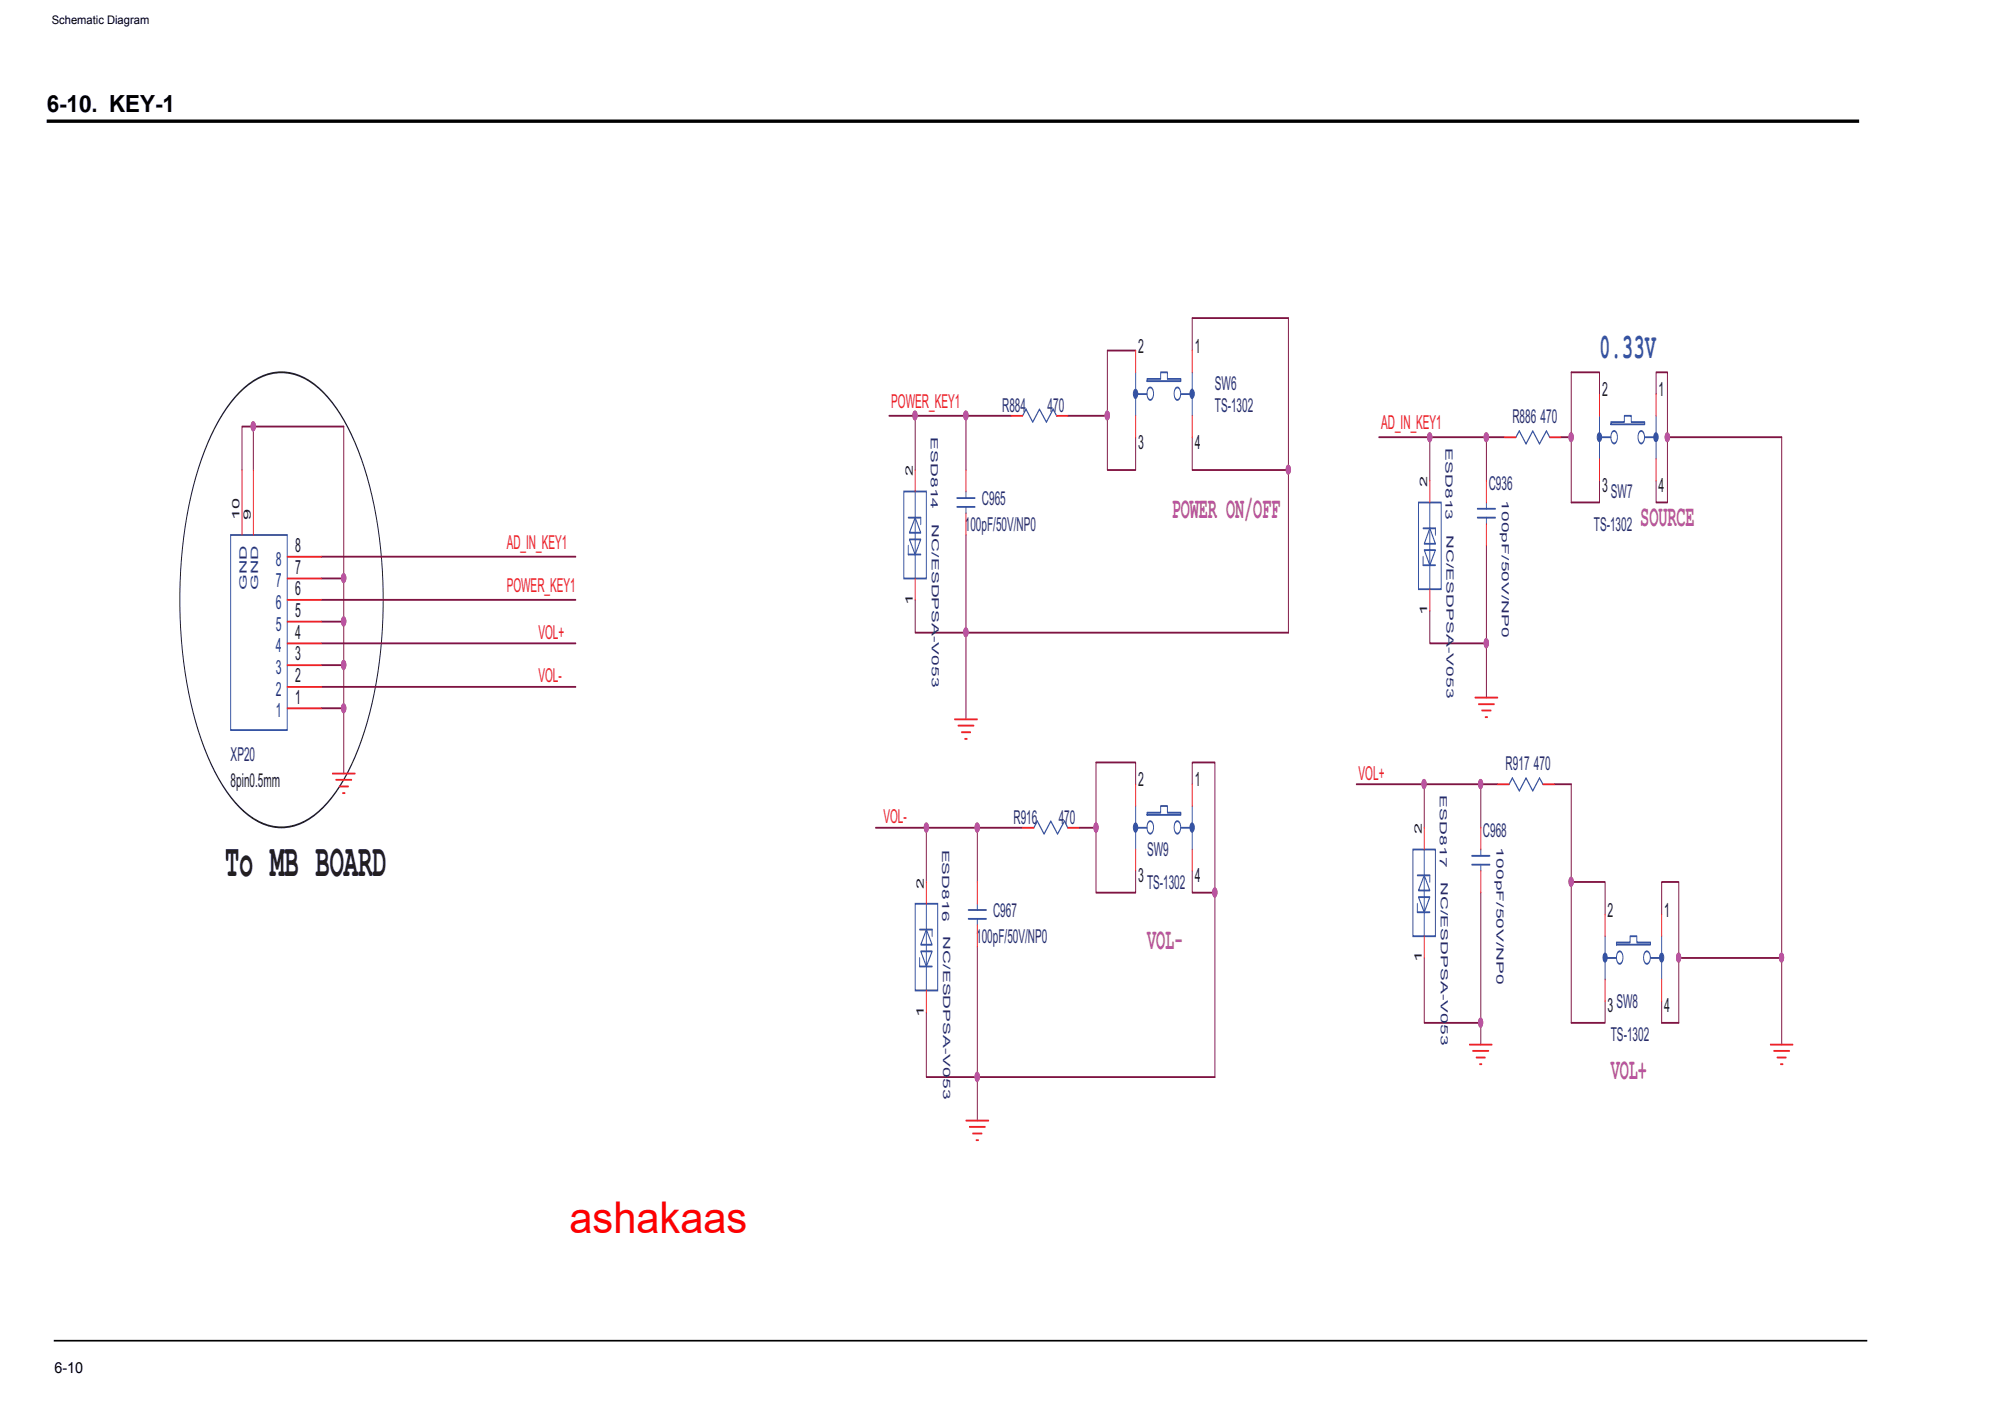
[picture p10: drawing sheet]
<svg xmlns="http://www.w3.org/2000/svg" width="420mm" height="297mm" viewBox="0 0 420 297" stroke-linecap="round" stroke-linejoin="round" font-family="sans-serif">
<path d="M50.7 81.8a11 11 0 0 1 12.6-2.8 20.4 20.4 0 0 1 8.7 9 67.8 67.8 0 0 1 7.6 25.1 97.3 97.3 0 0 1-3.7 41.8 37.3 37.3 0 0 1-8.6 14.8 11 11 0 0 1-12.6 2.8 20.4 20.4 0 0 1-8.7-9 68.1 68.1 0 0 1-7.5-25.1 97.6 97.6 0 0 1 3.6-41.8 37.1 37.1 0 0 1 8.6-14.8z" fill="none" stroke="#231f20" stroke-width=".28"/>
<path d="M250 66.7h20.1v31.8M202.5 87.2v11.3M311.6 91.6h3.8M202.5 112.1v20.5M67.4 134.9h53.3" fill="none" stroke="#7f1442" stroke-width=".28"/>
<path d="M269.9 97.7l.2-.1a.99 .99 0 0 1 0 1.7 1.08 1.08 0 0 1-.2-1.6z" fill-rule="evenodd" fill="#ba54a0"/>
<path d="M269.9 97.7l.2-.1a.99 .99 0 0 1 0 1.7 1.08 1.08 0 0 1-.2-1.6z" fill="none" stroke="#ba54a0" stroke-width=".28"/>
<path d="M202.5 87.2h-10.6v11.3M270.1 132.6h-67.6v18.2" fill="none" stroke="#7f1442" stroke-width=".28"/>
<path d="M191.6 86.3l.2-.1a1.04 1.04 0 0 1 0 1.7 1.08 1.08 0 0 1-.2-1.6z" fill-rule="evenodd" fill="#ba54a0"/>
<path d="M191.6 86.3l.2-.1a1.04 1.04 0 0 1 0 1.7 1.08 1.08 0 0 1-.2-1.6z" fill="none" stroke="#ba54a0" stroke-width=".28"/>
<path d="M202.3 86.3l.2-.1a.99 .99 0 0 1 0 1.7 1.08 1.08 0 0 1-.2-1.6z" fill-rule="evenodd" fill="#ba54a0"/>
<path d="M202.3 86.3l.2-.1a.99 .99 0 0 1 0 1.7 1.08 1.08 0 0 1-.2-1.6z" fill="none" stroke="#ba54a0" stroke-width=".28"/>
<path d="M191.9 125.7v6.9h10.6" fill="none" stroke="#7f1442" stroke-width=".28"/>
<path d="M202.3 131.8l.2-.1a.99 .99 0 0 1 0 1.7 1.08 1.08 0 0 1-.2-1.6z" fill-rule="evenodd" fill="#ba54a0"/>
<path d="M202.3 131.8l.2-.1a.99 .99 0 0 1 0 1.7 1.08 1.08 0 0 1-.2-1.6z" fill="none" stroke="#ba54a0" stroke-width=".28"/>
<path d="M311.6 91.6h-11.8v9.2" fill="none" stroke="#7f1442" stroke-width=".28"/>
<path d="M299.6 90.9l.1-.1a.99 .99 0 0 1 0 1.7 1.08 1.08 0 0 1-.1-1.6z" fill-rule="evenodd" fill="#ba54a0"/>
<path d="M299.6 90.9l.1-.1a.99 .99 0 0 1 0 1.7 1.08 1.08 0 0 1-.1-1.6z" fill="none" stroke="#ba54a0" stroke-width=".28"/>
<path d="M311.4 90.9l.2-.1a.99 .99 0 0 1 0 1.7 1.08 1.08 0 0 1-.2-1.6z" fill-rule="evenodd" fill="#ba54a0"/>
<path d="M311.4 90.9l.2-.1a.99 .99 0 0 1 0 1.7 1.08 1.08 0 0 1-.2-1.6z" fill="none" stroke="#ba54a0" stroke-width=".28"/>
<path d="M299.8 128.1v6.8h11.8" fill="none" stroke="#7f1442" stroke-width=".28"/>
<path d="M311.4 134l.2-.1a1.06 1.06 0 0 1 0 1.8 1.18 1.18 0 0 1-.2-1.7z" fill-rule="evenodd" fill="#ba54a0"/>
<path d="M311.4 134l.2-.1a1.06 1.06 0 0 1 0 1.8 1.18 1.18 0 0 1-.2-1.7z" fill="none" stroke="#ba54a0" stroke-width=".28"/>
<path d="M202.5 87.2h9.5M289.1 91.6h10.7M373.6 91.6v109.2M67.4 116.7h53.3M67.4 125.7h53.3M311.6 134.9v11.3" fill="none" stroke="#7f1442" stroke-width=".28"/>
<path d="M373.3 199.9h.2a1.04 1.04 0 0 1 0 1.7 1.08 1.08 0 0 1-.2-1.7z" fill-rule="evenodd" fill="#ba54a0"/>
<path d="M373.3 199.9h.2a1.04 1.04 0 0 1 0 1.7 1.08 1.08 0 0 1-.2-1.7z" fill="none" stroke="#ba54a0" stroke-width=".28"/>
<path d="M349.6 91.6h24" fill="none" stroke="#7f1442" stroke-width=".28"/>
<path d="M349.4 90.9l.2-.1a.99 .99 0 0 1 0 1.7 1.08 1.08 0 0 1-.2-1.6z" fill-rule="evenodd" fill="#ba54a0"/>
<path d="M349.4 90.9l.2-.1a.99 .99 0 0 1 0 1.7 1.08 1.08 0 0 1-.2-1.6z" fill="none" stroke="#ba54a0" stroke-width=".28"/>
<path d="M352 200.8h21.6v18.2" fill="none" stroke="#7f1442" stroke-width=".28"/>
<path d="M351.7 199.9h.2a1.04 1.04 0 0 1 0 1.7 1.08 1.08 0 0 1-.2-1.7z" fill-rule="evenodd" fill="#ba54a0"/>
<path d="M351.7 199.9h.2a1.04 1.04 0 0 1 0 1.7 1.08 1.08 0 0 1-.2-1.7z" fill="none" stroke="#ba54a0" stroke-width=".28"/>
<path d="M232.2 73.5v13.7h-8.3M311.6 91.6v9.2M311.6 114.4v20.5" fill="none" stroke="#7f1442" stroke-width=".28"/>
<path d="M232 86.3l.1-.1a.99 .99 0 0 1 0 1.7 1.08 1.08 0 0 1-.1-1.6z" fill-rule="evenodd" fill="#ba54a0"/>
<path d="M232 86.3l.1-.1a.99 .99 0 0 1 0 1.7 1.08 1.08 0 0 1-.1-1.6z" fill="none" stroke="#ba54a0" stroke-width=".28"/>
<path d="M250 66.7v6.8M327.3 91.6h2.1" fill="none" stroke="#7f1442" stroke-width=".28"/>
<path d="M329.2 90.9l.2-.1a.99 .99 0 0 1 0 1.7 1.08 1.08 0 0 1-.2-1.6z" fill-rule="evenodd" fill="#ba54a0"/>
<path d="M329.2 90.9l.2-.1a.99 .99 0 0 1 0 1.7 1.08 1.08 0 0 1-.2-1.6z" fill="none" stroke="#ba54a0" stroke-width=".28"/>
<path d="M232.2 73.5h5.9M186.4 87.2h5.5M232.2 87.2v11.3h5.9v-6.9M250 91.6v6.9h20.1v34.1M335.4 82.6v-4.6h-6v27.3h6v-4.5M347.2 82.6v-4.6h2.4v27.3h-2.4v-4.5M67.4 144h53.3M204.9 198.5v27.3h-10.7v-13.6M336.5 191.7v-6.8h-7.1v29.5h7.1v-4.5M348.4 191.7v-6.8h3.6v29.5h-3.6v-4.5" fill="none" stroke="#7f1442" stroke-width=".28"/>
<path d="M204.7 224.9h.2a1.06 1.06 0 0 1 0 1.7 1.18 1.18 0 0 1-.2-1.7z" fill-rule="evenodd" fill="#ba54a0"/>
<path d="M204.7 224.9h.2a1.06 1.06 0 0 1 0 1.7 1.18 1.18 0 0 1-.2-1.7z" fill="none" stroke="#ba54a0" stroke-width=".28"/>
<path d="M194.2 173.5h10.7M204.9 225.8v9.1" fill="none" stroke="#7f1442" stroke-width=".28"/>
<path d="M194 172.7l.2-.1a1.11 1.11 0 0 1 0 1.8 1.19 1.19 0 0 1-.2-1.7z" fill-rule="evenodd" fill="#ba54a0"/>
<path d="M194 172.7l.2-.1a1.11 1.11 0 0 1 0 1.8 1.19 1.19 0 0 1-.2-1.7z" fill="none" stroke="#ba54a0" stroke-width=".28"/>
<path d="M204.7 172.7l.2-.1a1.06 1.06 0 0 1 0 1.8 1.18 1.18 0 0 1-.2-1.7z" fill-rule="evenodd" fill="#ba54a0"/>
<path d="M204.7 172.7l.2-.1a1.06 1.06 0 0 1 0 1.8 1.18 1.18 0 0 1-.2-1.7z" fill="none" stroke="#ba54a0" stroke-width=".28"/>
<path d="M229.8 159.8v13.7h-3.6M194.2 173.5v11.4M214.4 173.5h-9.5v11.4" fill="none" stroke="#7f1442" stroke-width=".28"/>
<path d="M229.6 172.7l.2-.1a1.11 1.11 0 0 1 0 1.8 1.19 1.19 0 0 1-.2-1.7z" fill-rule="evenodd" fill="#ba54a0"/>
<path d="M229.6 172.7l.2-.1a1.11 1.11 0 0 1 0 1.8 1.19 1.19 0 0 1-.2-1.7z" fill="none" stroke="#ba54a0" stroke-width=".28"/>
<path d="M229.8 159.8h8.3v4.6M229.8 173.5v13.6h8.3v-4.5M250 164.4v-4.6h4.7v27.3" fill="none" stroke="#7f1442" stroke-width=".28"/>
<path d="M254.5 186.3l.2-.1a1.06 1.06 0 0 1 0 1.8 1.18 1.18 0 0 1-.2-1.7z" fill-rule="evenodd" fill="#ba54a0"/>
<path d="M254.5 186.3l.2-.1a1.06 1.06 0 0 1 0 1.8 1.18 1.18 0 0 1-.2-1.7z" fill="none" stroke="#ba54a0" stroke-width=".28"/>
<path d="M183.6 173.5h10.6M325.9 164.4h3.5v20.5M250 182.6v4.5h4.7v38.7h-49.8" fill="none" stroke="#7f1442" stroke-width=".28"/>
<path d="M329.2 184h.2a1.06 1.06 0 0 1 0 1.7 1.18 1.18 0 0 1-.2-1.7z" fill-rule="evenodd" fill="#ba54a0"/>
<path d="M329.2 184h.2a1.06 1.06 0 0 1 0 1.7 1.18 1.18 0 0 1-.2-1.7z" fill="none" stroke="#ba54a0" stroke-width=".28"/>
<path d="M284.4 164.4h14.2M310.5 164.4v9.1" fill="none" stroke="#7f1442" stroke-width=".28"/>
<path d="M310.2 163.5h.2a1.11 1.11 0 0 1 0 1.7 1.19 1.19 0 0 1-.2-1.7z" fill-rule="evenodd" fill="#ba54a0"/>
<path d="M310.2 163.5h.2a1.11 1.11 0 0 1 0 1.7 1.19 1.19 0 0 1-.2-1.7z" fill="none" stroke="#ba54a0" stroke-width=".28"/>
<path d="M298.6 164.4v9.1M310.5 164.4h3.5" fill="none" stroke="#7f1442" stroke-width=".28"/>
<path d="M298.4 163.5h.2a1.11 1.11 0 0 1 0 1.7 1.19 1.19 0 0 1-.2-1.7z" fill-rule="evenodd" fill="#ba54a0"/>
<path d="M298.4 163.5h.2a1.11 1.11 0 0 1 0 1.7 1.19 1.19 0 0 1-.2-1.7z" fill="none" stroke="#ba54a0" stroke-width=".28"/>
<path d="M298.6 164.4h11.9M310.5 187.1v31.9" fill="none" stroke="#7f1442" stroke-width=".28"/>
<path d="M310.2 213.6l.2-.1a1.11 1.11 0 0 1 0 1.8 1.19 1.19 0 0 1-.2-1.7z" fill-rule="evenodd" fill="#ba54a0"/>
<path d="M310.2 213.6l.2-.1a1.11 1.11 0 0 1 0 1.8 1.19 1.19 0 0 1-.2-1.7z" fill="none" stroke="#ba54a0" stroke-width=".28"/>
<path d="M53.1 89.4h-2.4v9.1M72.1 89.4v31.9M67.4 121.3h4.7v9M298.6 200.8v13.6h11.9" fill="none" stroke="#7f1442" stroke-width=".28"/>
<path d="M71.9 120.4l.1-.1a.99 .99 0 0 1 0 1.7 1.08 1.08 0 0 1-.1-1.6z" fill-rule="evenodd" fill="#ba54a0"/>
<path d="M71.9 120.4l.1-.1a.99 .99 0 0 1 0 1.7 1.08 1.08 0 0 1-.1-1.6z" fill="none" stroke="#ba54a0" stroke-width=".28"/>
<path d="M71.9 129.4h.1a1.06 1.06 0 0 1 0 1.8 1.18 1.18 0 0 1-.1-1.8z" fill-rule="evenodd" fill="#ba54a0"/>
<path d="M71.9 129.4h.1a1.06 1.06 0 0 1 0 1.8 1.18 1.18 0 0 1-.1-1.8z" fill="none" stroke="#ba54a0" stroke-width=".28"/>
<path d="M67.4 130.3h4.7v9.1M67.4 139.4h4.7v9.1" fill="none" stroke="#7f1442" stroke-width=".28"/>
<path d="M71.9 138.6l.1-.1a1.06 1.06 0 0 1 0 1.8 1.18 1.18 0 0 1-.1-1.7z" fill-rule="evenodd" fill="#ba54a0"/>
<path d="M71.9 138.6l.1-.1a1.06 1.06 0 0 1 0 1.8 1.18 1.18 0 0 1-.1-1.7z" fill="none" stroke="#ba54a0" stroke-width=".28"/>
<path d="M71.9 147.7l.1-.1a.99 .99 0 0 1 0 1.7 1.08 1.08 0 0 1-.1-1.6z" fill-rule="evenodd" fill="#ba54a0"/>
<path d="M71.9 147.7l.1-.1a.99 .99 0 0 1 0 1.7 1.08 1.08 0 0 1-.1-1.6z" fill="none" stroke="#ba54a0" stroke-width=".28"/>
<path d="M72.1 89.4h-19v9.1M67.4 148.5h4.7v13.7" fill="none" stroke="#7f1442" stroke-width=".28"/>
<path d="M52.9 88.5h.2a1.06 1.06 0 0 1 0 1.8 1.18 1.18 0 0 1-.2-1.8z" fill-rule="evenodd" fill="#ba54a0"/>
<path d="M52.9 88.5h.2a1.06 1.06 0 0 1 0 1.8 1.18 1.18 0 0 1-.2-1.8z" fill="none" stroke="#ba54a0" stroke-width=".28"/>
<g fill="none" stroke="#ed2024" stroke-width=".28">
<path d="M202.5 98.5v4.5M202.5 107.6v4.5M200.1 150.8h4.8M200.9 152.1h3.3M201.6 153.5h1.9M202.3 154.9h.5M309.3 146.2h4.7M310 147.6h3.3M310.7 148.9h1.9M311.4 150.3h.5M69.7 162.2h4.8M70.4 163.5h3.3"/>
<path d="M71.1 164.9h1.9M71.8 166.3h.5M214.4 173.5h2.4M223.9 173.5h2.3M204.9 184.9v4.5M204.9 193.9v4.6M308.1 219h4.7M371.2 219h4.7M202.5 234.9h4.8M203.2 236.2h3.4M203.9 237.6h2M204.7 239h.4"/>
<path d="M308.8 220.3h3.3M309.5 221.7h1.9M310.2 223.1h.5M371.9 220.3h3.3M372.6 221.7h1.9M373.3 223.1h.5"/>
</g>
<g fill="none" stroke="#3553a4" stroke-width=".28">
<path d="M335.4 91.7h2.3M335.4 87.2v9M337.7 88.5h2.9v-1.3h1.4v1.3h2.8v.4h-7.1zM338 90.6l.4-.3a1.6 1.6 0 0 1 0 2.7 1.72 1.72 0 0 1-.4-2.4zM343.7 90.6l.4-.3a1.6 1.6 0 0 1 0 2.7 1.72 1.72 0 0 1-.4-2.4zM344.8 91.7h2.4M347.2 87.2v9M200.6 104.4h3.8M200.6 106.3h3.8M202.5 103v1.4M202.5 106.3v1.3M216.8 173.5l.7-1.4 1.4 2.7 1.4-2.7 1.4 2.7 1.5-2.7 .7 1.4"/>
<path d="M203 190.8h3.8M203 192.6h3.8M204.9 189.4v1.4M204.9 192.6v1.3"/>
</g>
<path d="M347 90.9l.2-.1a.99 .99 0 0 1 0 1.7 1.08 1.08 0 0 1-.2-1.6z" fill-rule="evenodd" fill="#3553a4"/>
<path d="M347 90.9l.2-.1a.99 .99 0 0 1 0 1.7 1.08 1.08 0 0 1-.2-1.6z" fill="none" stroke="#3553a4" stroke-width=".28"/>
<path d="M335.1 90.9l.2-.1a.99 .99 0 0 1 0 1.7 1.08 1.08 0 0 1-.2-1.6z" fill-rule="evenodd" fill="#3553a4"/>
<path d="M238.1 78v9.2M240.5 79.4h2.8v-1.4h1.5v1.4h2.8v.5h-7.1zM250 78v9.2M238.1 82.6h2.4M240.8 81.5l.4-.3a1.6 1.6 0 0 1 0 2.6 1.72 1.72 0 0 1-.4-2.3zM246.4 81.5l.5-.3a1.6 1.6 0 0 1 0 2.6 1.72 1.72 0 0 1-.5-2.3zM247.6 82.6h2.4M335.1 90.9l.2-.1a.99 .99 0 0 1 0 1.7 1.08 1.08 0 0 1-.2-1.6z" fill="none" stroke="#3553a4" stroke-width=".28"/>
<path d="M335.4 82.6v4.6M335.4 96.2v4.6M347.2 82.6v4.6M347.2 96.2v4.6" fill="none" stroke="#ed2024" stroke-width=".28"/>
<path d="M249.7 81.7h.2a1.06 1.06 0 0 1 0 1.8 1.18 1.18 0 0 1-.2-1.8z" fill-rule="evenodd" fill="#3553a4"/>
<path d="M249.7 81.7h.2a1.06 1.06 0 0 1 0 1.8 1.18 1.18 0 0 1-.2-1.8z" fill="none" stroke="#3553a4" stroke-width=".28"/>
<path d="M237.9 81.7h.2a1.06 1.06 0 0 1 0 1.8 1.18 1.18 0 0 1-.2-1.8z" fill-rule="evenodd" fill="#3553a4"/>
<path d="M237.9 81.7h.2a1.06 1.06 0 0 1 0 1.8 1.18 1.18 0 0 1-.2-1.8zM238.1 173.5h2.4M238.1 169v9.1M240.5 170.4h2.8v-1.4h1.5v1.4h2.8v.4h-7.1zM240.8 172.4l.4-.3a1.6 1.6 0 0 1 0 2.7 1.72 1.72 0 0 1-.4-2.4zM246.4 172.4l.5-.3a1.6 1.6 0 0 1 0 2.7 1.72 1.72 0 0 1-.5-2.4zM247.6 173.5h2.4M250 169v9.1" fill="none" stroke="#3553a4" stroke-width=".28"/>
<path d="M238.1 73.5v4.5M250 73.5v4.5M238.1 87.2v4.5M250 87.2v4.5" fill="none" stroke="#ed2024" stroke-width=".28"/>
<path d="M249.8 172.7l.1-.1a1.06 1.06 0 0 1 0 1.8 1.18 1.18 0 0 1-.1-1.7z" fill-rule="evenodd" fill="#3553a4"/>
<path d="M249.8 172.7l.1-.1a1.06 1.06 0 0 1 0 1.8 1.18 1.18 0 0 1-.1-1.7z" fill="none" stroke="#3553a4" stroke-width=".28"/>
<path d="M237.9 172.7l.2-.1a1.06 1.06 0 0 1 0 1.8 1.18 1.18 0 0 1-.2-1.7z" fill-rule="evenodd" fill="#3553a4"/>
<g fill="none" stroke="#3553a4" stroke-width=".28">
<path d="M297.4 105.3h4.8v18.2h-4.8zM298.4 110.8h2.5v1.3M298.4 116.7v1.8h2.5M298.6 115.3h2.3l-1.1 3.2zM299.8 105.3v18.2M299.8 110.8l1.1 3.2h-2.3zM237.9 172.7l.2-.1a1.06 1.06 0 0 1 0 1.8 1.18 1.18 0 0 1-.2-1.7zM336.5 196.3v9M338.9 197.6h2.9v-1.3h1.4v1.3h2.8v.4h-7.1zM339.2 199.7l.4-.3a1.6 1.6 0 0 1 0 2.7 1.72 1.72 0 0 1-.4-2.4zM344.9 199.7a.49 .49 0 0 1 .8 0 1.66 1.66 0 0 1-.4 2.4 1.72 1.72 0 0 1-.4-2.4zM348.4 196.3v9"/>
<path d="M336.5 200.8h2.4M346 200.8h2.4"/>
</g>
<path d="M299.8 100.8v4.5M299.8 123.5v4.6M238.1 164.4v4.6M238.1 178.1v4.5M250 164.4v4.6M250 178.1v4.5" fill="none" stroke="#ed2024" stroke-width=".28"/>
<path d="M348.2 199.9h.2a1.04 1.04 0 0 1 0 1.7 1.08 1.08 0 0 1-.2-1.7z" fill-rule="evenodd" fill="#3553a4"/>
<path d="M348.2 199.9h.2a1.04 1.04 0 0 1 0 1.7 1.08 1.08 0 0 1-.2-1.7z" fill="none" stroke="#3553a4" stroke-width=".28"/>
<path d="M336.3 199.9h.2a1.04 1.04 0 0 1 0 1.7 1.08 1.08 0 0 1-.2-1.7z" fill-rule="evenodd" fill="#3553a4"/>
<g fill="none" stroke="#3553a4" stroke-width=".28">
<path d="M221.5 87.2l-.7-1.4-1.4 2.7-1.5-2.7-1.4 2.7-1.4-2.7-.7 1.4M324.9 91.7l-.7-1.4-1.4 2.8-1.4-2.8-1.5 2.8-1.4-2.8-.7 1.4M48.4 112.1h11.8v40.9h-11.8zM189.5 103h4.7v18.3h-4.7zM190.4 108.5h2.6v1.4M190.4 114.4v1.8h2.6M190.7 113.1h2.3l-1.1 3.1zM191.9 108.5l1.1 3.2h-2.3zM191.9 103v18.3M309.7 106.7h3.8M309.7 108.5h3.8M311.6 105.3v1.4"/>
<path d="M311.6 108.5v1.4M296.2 178.1h4.7v18.2h-4.7zM298.6 178.1v18.2M308.6 179.4h3.8M310.5 178.1v1.3M323.5 164.4l-.7-1.3-1.4 2.7-1.5-2.7-1.4 2.7-1.4-2.7-.7 1.3M191.9 189.5h4.7v18.1h-4.7zM192.8 194.9h2.6v1.4M193.1 199.4h2.3l-1.2 3.2zM194.2 189.5v18.1M194.2 194.9l1.2 3.1h-2.3zM297.2 183.5h2.6v1.4"/>
<path d="M297.2 189.5v1.7h2.6M297.4 188.1h2.4l-1.2 3.1zM298.6 183.5l1.2 3.2h-2.4zM308.6 181.3h3.8M310.5 181.3v1.3M336.3 199.9h.2a1.04 1.04 0 0 1 0 1.7 1.08 1.08 0 0 1-.2-1.7zM192.8 200.8v1.8h2.6"/>
</g>
<g fill="none" stroke="#ed2024" stroke-width=".28">
<path d="M50.7 98.5v13.6M53.1 98.5v13.6M191.9 98.5v4.5M212 87.2h2.4M221.5 87.2h2.4M315.4 91.7h2.4M324.9 91.7h2.4M60.2 116.7h7.2M311.6 100.8v4.5M311.6 109.9v4.5M60.2 139.4h7.2M60.2 134.9h7.2"/>
<path d="M60.2 130.3h7.2M60.2 125.8h7.2M60.2 121.3h7.2M191.9 121.3v4.5M60.2 148.5h7.2M60.2 144h7.2M298.6 173.5v4.6M310.5 173.5v4.6M314 164.4h2.4M323.5 164.4h2.4M194.2 184.9v4.6M298.6 196.3v4.5"/>
<path d="M310.5 182.6v4.5M336.5 191.7v4.6M348.4 191.7v4.6M194.2 207.6v4.6M336.5 205.3v4.6M348.4 205.3v4.6"/>
</g>
<path d="M269.9 97.7l.2-.1a.99 .99 0 0 1 0 1.7 1.08 1.08 0 0 1-.2-1.6z" fill-rule="evenodd" fill="#ba54a0"/>
<path d="M269.9 97.7l.2-.1a.99 .99 0 0 1 0 1.7 1.08 1.08 0 0 1-.2-1.6z" fill="none" stroke="#ba54a0" stroke-width=".28"/>
<path d="M191.7 86.3h.1a1.04 1.04 0 0 1 0 1.7 1.08 1.08 0 0 1-.1-1.7z" fill-rule="evenodd" fill="#ba54a0"/>
<path d="M191.7 86.3h.1a1.04 1.04 0 0 1 0 1.7 1.08 1.08 0 0 1-.1-1.7z" fill="none" stroke="#ba54a0" stroke-width=".28"/>
<path d="M202.3 86.3h.2a.99 .99 0 0 1 0 1.7 1.08 1.08 0 0 1-.2-1.7z" fill-rule="evenodd" fill="#ba54a0"/>
<path d="M202.3 86.3h.2a.99 .99 0 0 1 0 1.7 1.08 1.08 0 0 1-.2-1.7z" fill="none" stroke="#ba54a0" stroke-width=".28"/>
<path d="M202.3 131.8l.2-.1a.99 .99 0 0 1 0 1.7 1.08 1.08 0 0 1-.2-1.6z" fill-rule="evenodd" fill="#ba54a0"/>
<path d="M202.3 131.8l.2-.1a.99 .99 0 0 1 0 1.7 1.08 1.08 0 0 1-.2-1.6z" fill="none" stroke="#ba54a0" stroke-width=".28"/>
<path d="M299.6 90.9l.1-.1a.99 .99 0 0 1 0 1.7 1.08 1.08 0 0 1-.1-1.6z" fill-rule="evenodd" fill="#ba54a0"/>
<path d="M299.6 90.9l.1-.1a.99 .99 0 0 1 0 1.7 1.08 1.08 0 0 1-.1-1.6z" fill="none" stroke="#ba54a0" stroke-width=".28"/>
<path d="M311.4 90.9l.2-.1a.99 .99 0 0 1 0 1.7 1.08 1.08 0 0 1-.2-1.6z" fill-rule="evenodd" fill="#ba54a0"/>
<path d="M311.4 90.9l.2-.1a.99 .99 0 0 1 0 1.7 1.08 1.08 0 0 1-.2-1.6z" fill="none" stroke="#ba54a0" stroke-width=".28"/>
<path d="M311.4 134h.2a1.06 1.06 0 0 1 0 1.7 1.18 1.18 0 0 1-.2-1.7z" fill-rule="evenodd" fill="#ba54a0"/>
<path d="M311.4 134h.2a1.06 1.06 0 0 1 0 1.7 1.18 1.18 0 0 1-.2-1.7z" fill="none" stroke="#ba54a0" stroke-width=".28"/>
<path d="M373.3 199.9h.2a1.04 1.04 0 0 1 0 1.7 1.08 1.08 0 0 1-.2-1.7z" fill-rule="evenodd" fill="#ba54a0"/>
<path d="M373.3 199.9h.2a1.04 1.04 0 0 1 0 1.7 1.08 1.08 0 0 1-.2-1.7z" fill="none" stroke="#ba54a0" stroke-width=".28"/>
<path d="M349.4 90.9l.2-.1a.99 .99 0 0 1 0 1.7 1.08 1.08 0 0 1-.2-1.6z" fill-rule="evenodd" fill="#ba54a0"/>
<path d="M349.4 90.9l.2-.1a.99 .99 0 0 1 0 1.7 1.08 1.08 0 0 1-.2-1.6z" fill="none" stroke="#ba54a0" stroke-width=".28"/>
<path d="M351.7 199.9h.2a1.04 1.04 0 0 1 0 1.7 1.08 1.08 0 0 1-.2-1.7z" fill-rule="evenodd" fill="#ba54a0"/>
<path d="M351.7 199.9h.2a1.04 1.04 0 0 1 0 1.7 1.08 1.08 0 0 1-.2-1.7z" fill="none" stroke="#ba54a0" stroke-width=".28"/>
<path d="M232 86.3h.1a.99 .99 0 0 1 0 1.7 1.08 1.08 0 0 1-.1-1.7z" fill-rule="evenodd" fill="#ba54a0"/>
<path d="M232 86.3h.1a.99 .99 0 0 1 0 1.7 1.08 1.08 0 0 1-.1-1.7z" fill="none" stroke="#ba54a0" stroke-width=".28"/>
<path d="M329.2 90.9l.2-.1a.99 .99 0 0 1 0 1.7 1.08 1.08 0 0 1-.2-1.6z" fill-rule="evenodd" fill="#ba54a0"/>
<path d="M329.2 90.9l.2-.1a.99 .99 0 0 1 0 1.7 1.08 1.08 0 0 1-.2-1.6z" fill="none" stroke="#ba54a0" stroke-width=".28"/>
<path d="M204.7 224.9h.2a1.06 1.06 0 0 1 0 1.7 1.18 1.18 0 0 1-.2-1.7z" fill-rule="evenodd" fill="#ba54a0"/>
<path d="M204.7 224.9h.2a1.06 1.06 0 0 1 0 1.7 1.18 1.18 0 0 1-.2-1.7z" fill="none" stroke="#ba54a0" stroke-width=".28"/>
<path d="M194 172.7l.2-.1a1.11 1.11 0 0 1 0 1.8 1.19 1.19 0 0 1-.2-1.7z" fill-rule="evenodd" fill="#ba54a0"/>
<path d="M194 172.7l.2-.1a1.11 1.11 0 0 1 0 1.8 1.19 1.19 0 0 1-.2-1.7z" fill="none" stroke="#ba54a0" stroke-width=".28"/>
<path d="M204.7 172.7l.2-.1a1.06 1.06 0 0 1 0 1.8 1.18 1.18 0 0 1-.2-1.7z" fill-rule="evenodd" fill="#ba54a0"/>
<path d="M204.7 172.7l.2-.1a1.06 1.06 0 0 1 0 1.8 1.18 1.18 0 0 1-.2-1.7z" fill="none" stroke="#ba54a0" stroke-width=".28"/>
<path d="M229.6 172.7l.2-.1a1.11 1.11 0 0 1 0 1.8 1.19 1.19 0 0 1-.2-1.7z" fill-rule="evenodd" fill="#ba54a0"/>
<path d="M229.6 172.7l.2-.1a1.11 1.11 0 0 1 0 1.8 1.19 1.19 0 0 1-.2-1.7z" fill="none" stroke="#ba54a0" stroke-width=".28"/>
<path d="M254.5 186.3l.2-.1a1.06 1.06 0 0 1 0 1.8 1.18 1.18 0 0 1-.2-1.7z" fill-rule="evenodd" fill="#ba54a0"/>
<path d="M254.5 186.3l.2-.1a1.06 1.06 0 0 1 0 1.8 1.18 1.18 0 0 1-.2-1.7z" fill="none" stroke="#ba54a0" stroke-width=".28"/>
<path d="M329.2 184h.2a1.06 1.06 0 0 1 0 1.7 1.18 1.18 0 0 1-.2-1.7z" fill-rule="evenodd" fill="#ba54a0"/>
<path d="M329.2 184h.2a1.06 1.06 0 0 1 0 1.7 1.18 1.18 0 0 1-.2-1.7z" fill="none" stroke="#ba54a0" stroke-width=".28"/>
<path d="M310.2 163.5h.2a1.11 1.11 0 0 1 0 1.8 1.19 1.19 0 0 1-.2-1.8z" fill-rule="evenodd" fill="#ba54a0"/>
<path d="M310.2 163.5h.2a1.11 1.11 0 0 1 0 1.8 1.19 1.19 0 0 1-.2-1.8z" fill="none" stroke="#ba54a0" stroke-width=".28"/>
<path d="M298.4 163.5h.2a1.11 1.11 0 0 1 0 1.8 1.19 1.19 0 0 1-.2-1.8z" fill-rule="evenodd" fill="#ba54a0"/>
<path d="M298.4 163.5h.2a1.11 1.11 0 0 1 0 1.8 1.19 1.19 0 0 1-.2-1.8z" fill="none" stroke="#ba54a0" stroke-width=".28"/>
<path d="M310.2 213.6l.2-.1a1.11 1.11 0 0 1 0 1.8 1.19 1.19 0 0 1-.2-1.7z" fill-rule="evenodd" fill="#ba54a0"/>
<path d="M310.2 213.6l.2-.1a1.11 1.11 0 0 1 0 1.8 1.19 1.19 0 0 1-.2-1.7z" fill="none" stroke="#ba54a0" stroke-width=".28"/>
<path d="M71.9 120.4l.1-.1a.99 .99 0 0 1 0 1.7 1.08 1.08 0 0 1-.1-1.6z" fill-rule="evenodd" fill="#ba54a0"/>
<path d="M71.9 120.4l.1-.1a.99 .99 0 0 1 0 1.7 1.08 1.08 0 0 1-.1-1.6z" fill="none" stroke="#ba54a0" stroke-width=".28"/>
<path d="M71.9 129.5l.1-.1a1.06 1.06 0 0 1 0 1.8 1.18 1.18 0 0 1-.1-1.7z" fill-rule="evenodd" fill="#ba54a0"/>
<path d="M71.9 129.5l.1-.1a1.06 1.06 0 0 1 0 1.8 1.18 1.18 0 0 1-.1-1.7z" fill="none" stroke="#ba54a0" stroke-width=".28"/>
<path d="M71.9 138.6l.1-.1a1.06 1.06 0 0 1 0 1.8 1.18 1.18 0 0 1-.1-1.7z" fill-rule="evenodd" fill="#ba54a0"/>
<path d="M71.9 138.6l.1-.1a1.06 1.06 0 0 1 0 1.8 1.18 1.18 0 0 1-.1-1.7z" fill="none" stroke="#ba54a0" stroke-width=".28"/>
<path d="M71.9 147.7l.1-.1a.99 .99 0 0 1 0 1.7 1.08 1.08 0 0 1-.1-1.6z" fill-rule="evenodd" fill="#ba54a0"/>
<path d="M71.9 147.7l.1-.1a.99 .99 0 0 1 0 1.7 1.08 1.08 0 0 1-.1-1.6z" fill="none" stroke="#ba54a0" stroke-width=".28"/>
<path d="M52.9 88.6l.2-.1a1.06 1.06 0 0 1 0 1.8 1.18 1.18 0 0 1-.2-1.7z" fill-rule="evenodd" fill="#ba54a0"/>
<path d="M52.9 88.6l.2-.1a1.06 1.06 0 0 1 0 1.8 1.18 1.18 0 0 1-.2-1.7z" fill="none" stroke="#ba54a0" stroke-width=".28"/>
<path d="M11.3 281h380.2" fill="none" stroke="#000" stroke-width=".35"/>
<path d="M9.8 25.4h380" fill="none" stroke="#000" stroke-width=".71" stroke-linecap="butt"/>
<text font-size="9.5" fill="#231f20" x="47.2" y="183.7">To MB BOARD</text>
<text font-size="9.2" fill="#f00" x="119.4" y="258.4">ashakaas</text>
<text font-size="7.3" fill="#3553a4" x="335.4" y="75">0.33V</text>
<g font-size="6.1" fill="#ba54a0">
<text x="245.7" y="108.5">POWER ON/OFF</text>
<text x="343.9" y="110.4">SOURCE</text>
<text x="240.5" y="199">VOL-</text>
<text x="337.7" y="226.2">VOL+</text>
</g>
<text font-size="4.9" x="9.8" y="23.6">6-10. KEY-1</text>
<g font-size="4.1" fill="#231f20">
<text x="238.6" y="73.9">2</text>
<text x="250.5" y="73.9">1</text>
<text x="335.9" y="83.1">2</text>
<text x="347.7" y="83.1">1</text>
<text x="238.6" y="94">3</text>
<text x="250.5" y="94">4</text>
<text x="335.9" y="103.1">3</text>
<text x="347.7" y="103.1">4</text>
<text x="61.9" y="115.7">8</text>
<text x="61.9" y="124.7">6</text>
<text x="61.9" y="120.3">7</text>
<text x="61.9" y="129.3">5</text>
<text x="61.9" y="133.9">4</text>
<text x="61.9" y="143">2</text>
<text x="61.9" y="138.4">3</text>
<text x="61.9" y="147.5">1</text>
<text x="238.6" y="164.9">2</text>
<text x="250.5" y="164.9">1</text>
<text x="238.6" y="185">3</text>
<text x="250.5" y="185">4</text>
<text x="337.1" y="192.2">2</text>
<text x="348.9" y="192.2">1</text>
<text x="337.1" y="212.2">3SW8</text>
<text x="348.9" y="212.2">4</text>
</g>
<g font-size="4.1" fill="#1b437d">
<text x="57.8" y="118.6">8</text>
<text x="57.8" y="123.1">7</text>
<text x="57.8" y="127.6">6</text>
<text x="57.8" y="136.7">4</text>
<text x="57.8" y="132.2">5</text>
<text x="57.8" y="141.3">3</text>
<text x="57.8" y="145.9">2</text>
<text x="57.8" y="150.3">1</text>
</g>
<g font-size="4" fill="#282972">
<text x="254.7" y="81.8">SW6</text>
<text x="210.1" y="86.3">R884</text>
<text x="219.6" y="86.3">470</text>
<text x="254.7" y="86.3">TS-1302</text>
<text x="317.1" y="88.6">R886 470</text>
<text x="205.9" y="105.9">C965</text>
<text x="312.1" y="102.6">C936</text>
<text x="337.7" y="104.5">SW7</text>
<text x="202.3" y="111.3">100pF/50V/NP0</text>
<text x="334.2" y="111.3">TS-1302</text>
<text x="48.4" y="159.5">XP20</text>
<text x="315.7" y="161.3">R917 470</text>
<text x="212.5" y="172.7">R916</text>
<text x="222" y="172.7">470</text>
<text x="240.5" y="179.5">SW9</text>
<text x="310.9" y="175.4">C968</text>
<text x="240.5" y="186.3">TS-1302</text>
<text x="204.7" y="197.6">100pF/50V/NP0</text>
<text x="208.2" y="192.2">C967</text>
<text x="337.7" y="218.1">TS-1302</text>
</g>
<g font-size="4" fill="#ed2024">
<text x="186.9" y="85.5">POWER_KEY1</text>
<text x="289.6" y="89.9">AD_IN_KEY1</text>
<text x="106.2" y="115">AD_IN_KEY1</text>
<text x="106.2" y="124">POWER_KEY1</text>
<text x="112.9" y="133.9">VOL+</text>
<text x="112.9" y="143.1">VOL-</text>
<text x="284.9" y="163.5">VOL+</text>
<text x="185.2" y="172.6">VOL-</text>
</g>
<text font-size="4" fill="#231f20" x="48.4" y="164.9">8pin0.5mm</text>
<text font-size="3.2" x="11.4" y="287.7">6-10</text>
<text font-size="2.5" x="10.8" y="5">Schematic Diagram</text>
<g font-size="2.1" fill="#282972">
<text x="195.1" y="91.7" transform="rotate(90 195.1 91.7)">ESD814</text>
<text x="303" y="94" transform="rotate(90 303 94)">ESD813</text>
<text x="314.9" y="104.9" transform="rotate(90 314.9 104.9)">100pF/50V/NP0</text>
<text x="195.4" y="109.9" transform="rotate(90 195.4 109.9)">NC/ESDPSA-V053</text>
<text x="303.3" y="112.1" transform="rotate(90 303.3 112.1)">NC/ESDPSA-V053</text>
<text x="301.9" y="166.7" transform="rotate(90 301.9 166.7)">ESD817</text>
<text x="197.5" y="178.1" transform="rotate(90 197.5 178.1)">ESD816</text>
<text x="313.7" y="177.6" transform="rotate(90 313.7 177.6)">100pF/50V/NP0</text>
<text x="302.1" y="184.9" transform="rotate(90 302.1 184.9)">NC/ESDPSA-V053</text>
<text x="197.8" y="196.3" transform="rotate(90 197.8 196.3)">NC/ESDPSA-V053</text>
</g>
<g font-size="2.1" fill="#231f20">
<text x="191.4" y="99.9" transform="rotate(-90 191.4 99.9)">2</text>
<text x="299.3" y="102.2" transform="rotate(-90 299.3 102.2)">2</text>
<text x="50.2" y="109" transform="rotate(-90 50.2 109)">10</text>
<text x="52.6" y="109" transform="rotate(-90 52.6 109)">9</text>
<text x="191.4" y="126.8" transform="rotate(-90 191.4 126.8)">1</text>
<text x="299.3" y="129" transform="rotate(-90 299.3 129)">1</text>
<text x="298.1" y="174.9" transform="rotate(-90 298.1 174.9)">2</text>
<text x="193.7" y="186.3" transform="rotate(-90 193.7 186.3)">2</text>
<text x="298.1" y="201.7" transform="rotate(-90 298.1 201.7)">1</text>
<text x="193.7" y="213.1" transform="rotate(-90 193.7 213.1)">1</text>
</g>
<g font-size="2.1" fill="#1b437d">
<text x="51.8" y="123.7" transform="rotate(-90 51.8 123.7)">GND</text>
<text x="54.1" y="123.7" transform="rotate(-90 54.1 123.7)">GND</text>
</g>
</svg>
